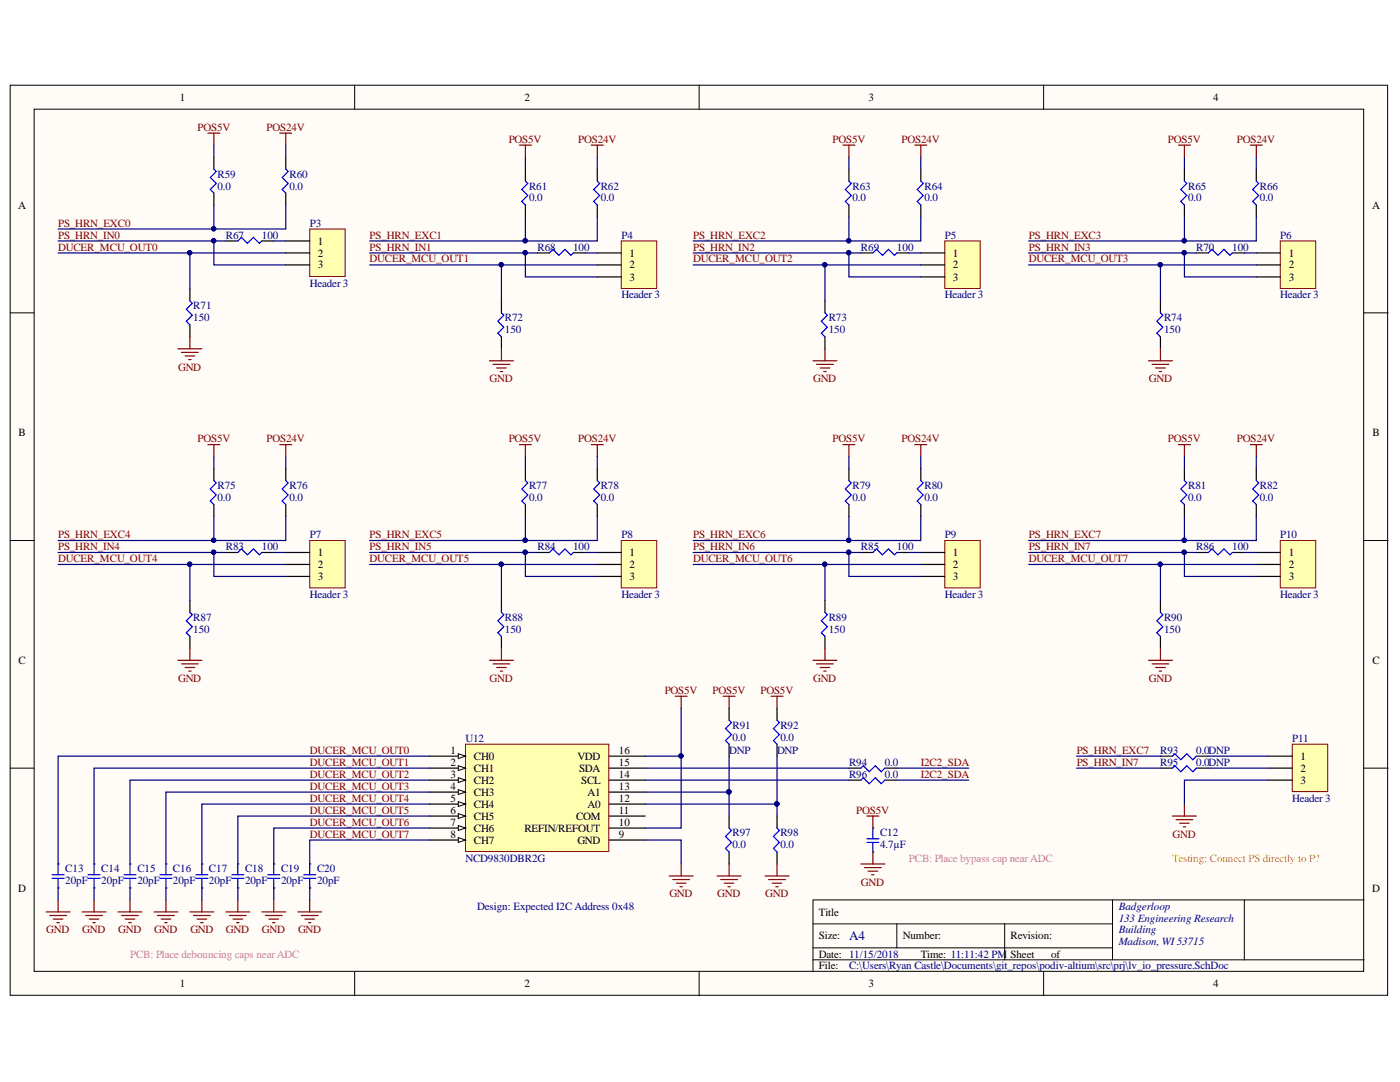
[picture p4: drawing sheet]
<svg xmlns="http://www.w3.org/2000/svg" width="279mm" height="216mm" viewBox="0 0 279 216" stroke-linecap="round" stroke-linejoin="round" font-family="sans-serif">
<g fill="#fffcf8" stroke="#000" stroke-width=".2">
<path d="M2 17h274.9v181.6h-274.9z"/>
<path d="M6.8 21.8h265.3v172h-265.3z"/>
</g>
<g fill="none" stroke="#000" stroke-width=".2">
<path d="M70.8 17v4.8M139.5 17v4.8M208.3 17v4.8M2 62.4h4.8M272.2 62.4h4.8M2 107.8h4.8M272.2 107.8h4.8M2 153.3h4.8M272.2 153.3h4.8M222 179.6v11.9M248.3 179.6h-86.1v14.3M272.2 179.6h-23.9v11.9"/>
<path d="M70.8 193.9v4.8M139.5 193.9v4.8M162.2 184.4h59.8M162.2 191.5h110M162.2 189.1h59.8M179 184.4v4.7M200.5 184.4v7.1M208.3 193.9v4.8"/>
</g>
<path d="M42.7 31.3v2.4M42.7 38.5v2.4" fill="none" stroke="#000" stroke-width=".24"/>
<path d="M42.7 33.7l.5 .5-1.2 1.2 1.2 1.2-1.2 1.2 .7 .7" fill="none" stroke="#00f" stroke-width=".24"/>
<path d="M61.8 45.7h7.1v9.5h-7.1z" fill="#ffffb0" stroke="#800000" stroke-width=".2"/>
<path d="M57 31.3v2.4M57 38.5v2.4M37.9 57.6v2.4M45.1 48.1h2.4M52.2 48.1h2.4M57 48.1h4.8M57 50.5h4.8M57 52.9h4.8M37.9 64.8v2.4" fill="none" stroke="#000" stroke-width=".24"/>
<path d="M41.5 26.6h2.4M42.7 26.6v2.4M55.8 26.6h2.4M57 26.6v2.4M35.5 69.6h4.8M36.2 70.3h3.4M36.9 71h2M37.7 71.8h.4M37.9 67.2v2.4" fill="none" stroke="#800000" stroke-width=".24"/>
<path d="M57 33.7l.5 .5-1.2 1.2 1.2 1.2-1.2 1.2 .7 .7M47.5 48.1l.7-.7 1.2 1.2 1.2-1.2 1.2 1.2 .4-.5M37.9 60l.5 .5-1.2 1.2 1.2 1.2-1.2 1.2 .7 .7" fill="none" stroke="#00f" stroke-width=".24"/>
<path d="M92.9 148.5h28.6v21.4h-28.6z" fill="#ffffb0" stroke="#800000" stroke-width=".2"/>
<path d="M85.7 150.9h7.2" fill="none" stroke="#000" stroke-width=".24"/>
<path d="M91.5 150.4l1.4 .5-1.4 .5z" fill="#fffcf8"/>
<path d="M91.5 150.4l1.4 .5-1.4 .5z" fill="none" stroke="#000" stroke-width=".2"/>
<path d="M85.7 153.3h7.2" fill="none" stroke="#000" stroke-width=".24"/>
<path d="M91.5 152.8l1.4 .5-1.4 .5z" fill="#fffcf8"/>
<path d="M91.5 152.8l1.4 .5-1.4 .5z" fill="none" stroke="#000" stroke-width=".2"/>
<path d="M85.7 155.7h7.2" fill="none" stroke="#000" stroke-width=".24"/>
<path d="M91.5 155.2l1.4 .5-1.4 .4z" fill="#fffcf8"/>
<path d="M91.5 155.2l1.4 .5-1.4 .4z" fill="none" stroke="#000" stroke-width=".2"/>
<path d="M85.7 158.1h7.2" fill="none" stroke="#000" stroke-width=".24"/>
<path d="M91.5 157.6l1.4 .5-1.4 .4z" fill="#fffcf8"/>
<path d="M91.5 157.6l1.4 .5-1.4 .4z" fill="none" stroke="#000" stroke-width=".2"/>
<path d="M85.7 160.4h7.2" fill="none" stroke="#000" stroke-width=".24"/>
<path d="M91.5 160l1.4 .4-1.4 .5z" fill="#fffcf8"/>
<path d="M91.5 160l1.4 .4-1.4 .5z" fill="none" stroke="#000" stroke-width=".2"/>
<path d="M85.7 162.8h7.2" fill="none" stroke="#000" stroke-width=".24"/>
<path d="M91.5 162.4l1.4 .4-1.4 .5z" fill="#fffcf8"/>
<path d="M91.5 162.4l1.4 .4-1.4 .5z" fill="none" stroke="#000" stroke-width=".2"/>
<path d="M85.7 165.2h7.2" fill="none" stroke="#000" stroke-width=".24"/>
<path d="M91.5 164.7l1.4 .5-1.4 .5z" fill="#fffcf8"/>
<path d="M91.5 164.7l1.4 .5-1.4 .5z" fill="none" stroke="#000" stroke-width=".2"/>
<path d="M85.7 167.6h7.2" fill="none" stroke="#000" stroke-width=".24"/>
<path d="M91.5 167.1l1.4 .5-1.4 .5z" fill="#fffcf8"/>
<path d="M91.5 167.1l1.4 .5-1.4 .5z" fill="none" stroke="#000" stroke-width=".2"/>
<path d="M104.9 33.7v2.4M104.9 40.9v2.4M121.6 158.1h7.2M121.6 155.7h7.2M121.6 153.3h7.2M121.6 150.9h7.2M121.6 167.6h7.2M121.6 165.2h7.2M121.6 162.8h7.2M121.6 160.4h7.2" fill="none" stroke="#000" stroke-width=".24"/>
<path d="M104.9 36.1l.4 .5-1.2 1.2 1.2 1.2-1.2 1.2 .8 .7" fill="none" stroke="#00f" stroke-width=".24"/>
<path d="M124 48.1h7.1v9.4h-7.1z" fill="#ffffb0" stroke="#800000" stroke-width=".2"/>
<path d="M119.2 33.7v2.4M169.4 33.7v2.4M107.2 50.5h2.4M114.4 50.5h2.4M119.2 50.5h4.8M119.2 52.9h4.8M119.2 55.3h4.8M119.2 40.9v2.4M169.4 40.9v2.4M100.1 60v2.4M100.1 67.2v2.4" fill="none" stroke="#000" stroke-width=".24"/>
<path d="M103.7 29h2.4M104.9 29v2.3M118 29h2.4M119.2 29v2.3M97.7 72h4.8M98.4 72.7h3.3M99.1 73.4h1.9M99.8 74.1h.5M100.1 69.6v2.4" fill="none" stroke="#800000" stroke-width=".24"/>
<path d="M119.2 36.1l.5 .5-1.2 1.2 1.2 1.2-1.2 1.2 .7 .7M169.4 36.1l.5 .5-1.2 1.2 1.2 1.2-1.2 1.2 .7 .7M109.6 50.5l.8-.7 1.2 1.2 1.1-1.2 1.2 1.2 .5-.5M100.1 62.4l.5 .5-1.2 1.2 1.2 1.2-1.2 1.2 .7 .7" fill="none" stroke="#00f" stroke-width=".24"/>
<path d="M188.5 48.1h7.1v9.4h-7.1z" fill="#ffffb0" stroke="#800000" stroke-width=".2"/>
<path d="M183.8 33.7v2.4M236.4 33.7v2.4M171.8 50.5h2.4M179 50.5h2.4M183.8 50.5h4.7M183.8 52.9h4.7M183.8 55.3h4.7M183.8 40.9v2.4M236.4 40.9v2.4M164.6 60v2.4M164.6 67.2v2.4" fill="none" stroke="#000" stroke-width=".24"/>
<path d="M168.2 29h2.4M169.4 29v2.3M182.6 29h2.4M183.8 29v2.3M162.2 72h4.8M163 72.7h3.3M163.7 73.4h1.9M164.4 74.1h.5M164.6 69.6v2.4" fill="none" stroke="#800000" stroke-width=".24"/>
<path d="M183.8 36.1l.4 .5-1.2 1.2 1.2 1.2-1.2 1.2 .8 .7M236.4 36.1l.5 .5-1.2 1.2 1.2 1.2-1.2 1.2 .7 .7M174.2 50.5l.7-.7 1.2 1.2 1.2-1.2 1.2 1.2 .5-.5M164.6 62.4l.5 .5-1.2 1.2 1.2 1.2-1.2 1.2 .7 .7" fill="none" stroke="#00f" stroke-width=".24"/>
<path d="M255.5 48.1h7.1v9.4h-7.1z" fill="#ffffb0" stroke="#800000" stroke-width=".2"/>
<path d="M250.7 33.7v2.4M238.8 50.5h2.4M245.9 50.5h2.4M250.7 50.5h4.8M250.7 52.9h4.8M250.7 55.3h4.8M250.7 40.9v2.4M231.6 60v2.4M231.6 67.2v2.4M42.7 93.5v2.4M42.7 100.7v2.4" fill="none" stroke="#000" stroke-width=".24"/>
<path d="M235.2 29h2.4M236.4 29v2.3M249.5 29h2.4M250.7 29v2.3M229.2 72h4.8M229.9 72.7h3.4M230.6 73.4h1.9M231.4 74.1h.4M231.6 69.6v2.4" fill="none" stroke="#800000" stroke-width=".24"/>
<path d="M250.7 36.1l.5 .5-1.2 1.2 1.2 1.2-1.2 1.2 .7 .7M241.2 50.5l.7-.7 1.2 1.2 1.2-1.2 1.2 1.2 .4-.5M231.6 62.4l.5 .5-1.2 1.2 1.2 1.2-1.2 1.2 .7 .7M42.7 95.9l.5 .5-1.2 1.2 1.2 1.2-1.2 1.2 .7 .7" fill="none" stroke="#00f" stroke-width=".24"/>
<path d="M61.8 107.8h7.1v9.5h-7.1z" fill="#ffffb0" stroke="#800000" stroke-width=".2"/>
<path d="M57 93.5v2.4M104.9 93.5v2.4M37.9 119.8v2.4M45.1 110.2h2.4M52.2 110.2h2.4M57 110.2h4.8M57 112.6h4.8M57 115h4.8M57 100.7v2.4M104.9 100.7v2.4M37.9 127v2.4" fill="none" stroke="#000" stroke-width=".24"/>
<path d="M41.5 88.7h2.4M42.7 88.7v2.4M55.8 88.7h2.4M57 88.7v2.4M35.5 131.8h4.8M36.2 132.5h3.4M36.9 133.2h2M37.7 133.9h.4M37.9 129.4v2.4" fill="none" stroke="#800000" stroke-width=".24"/>
<path d="M57 95.9l.5 .5-1.2 1.2 1.2 1.2-1.2 1.2 .7 .7M104.9 95.9l.4 .5-1.2 1.2 1.2 1.2-1.2 1.2 .8 .7M47.5 110.2l.7-.7 1.2 1.2 1.2-1.2 1.2 1.2 .4-.5M37.9 122.2l.5 .5-1.2 1.2 1.2 1.2-1.2 1.2 .7 .7" fill="none" stroke="#00f" stroke-width=".24"/>
<path d="M124 107.8h7.1v9.5h-7.1z" fill="#ffffb0" stroke="#800000" stroke-width=".2"/>
<path d="M119.2 93.5v2.4M169.4 93.5v2.4M100.1 119.8v2.4M107.2 110.2h2.4M114.4 110.2h2.4M119.2 110.2h4.8M119.2 112.6h4.8M119.2 115h4.8M119.2 100.7v2.4M169.4 100.7v2.4M100.1 127v2.4" fill="none" stroke="#000" stroke-width=".24"/>
<path d="M103.7 88.7h2.4M104.9 88.7v2.4M118 88.7h2.4M119.2 88.7v2.4M97.7 131.8h4.8M98.4 132.5h3.3M99.1 133.2h1.9M99.8 133.9h.5M100.1 129.4v2.4" fill="none" stroke="#800000" stroke-width=".24"/>
<path d="M119.2 95.9l.5 .5-1.2 1.2 1.2 1.2-1.2 1.2 .7 .7M169.4 95.9l.5 .5-1.2 1.2 1.2 1.2-1.2 1.2 .7 .7M109.6 110.2l.8-.7 1.2 1.2 1.1-1.2 1.2 1.2 .5-.5M100.1 122.2l.5 .5-1.2 1.2 1.2 1.2-1.2 1.2 .7 .7" fill="none" stroke="#00f" stroke-width=".24"/>
<path d="M188.5 107.8h7.1v9.5h-7.1z" fill="#ffffb0" stroke="#800000" stroke-width=".2"/>
<path d="M183.8 93.5v2.4M236.4 93.5v2.4M164.6 119.8v2.4M171.8 110.2h2.4M179 110.2h2.4M183.8 110.2h4.7M183.8 112.6h4.7M183.8 115h4.7M183.8 100.7v2.4M236.4 100.7v2.4M164.6 127v2.4" fill="none" stroke="#000" stroke-width=".24"/>
<path d="M168.2 88.7h2.4M169.4 88.7v2.4M182.6 88.7h2.4M183.8 88.7v2.4M162.2 131.8h4.8M163 132.5h3.3M163.7 133.2h1.9M164.4 133.9h.5M164.6 129.4v2.4" fill="none" stroke="#800000" stroke-width=".24"/>
<path d="M183.8 95.9l.4 .5-1.2 1.2 1.2 1.2-1.2 1.2 .8 .7M236.4 95.9l.5 .5-1.2 1.2 1.2 1.2-1.2 1.2 .7 .7M174.2 110.2l.7-.7 1.2 1.2 1.2-1.2 1.2 1.2 .5-.5M164.6 122.2l.5 .5-1.2 1.2 1.2 1.2-1.2 1.2 .7 .7" fill="none" stroke="#00f" stroke-width=".24"/>
<path d="M255.5 107.8h7.1v9.5h-7.1z" fill="#ffffb0" stroke="#800000" stroke-width=".2"/>
<g fill="none" stroke="#000" stroke-width=".24">
<path d="M250.7 93.5v2.4M231.6 119.8v2.4M238.8 110.2h2.4M245.9 110.2h2.4M250.7 110.2h4.8M250.7 112.6h4.8M250.7 115h4.8M250.7 100.7v2.4M231.6 127v2.4M145.5 141.3v2.4M145.5 148.5v2.4M155.1 141.3v2.4"/>
<path d="M155.1 148.5v2.4M169.4 153.3h2.4M169.4 155.7h2.4M176.6 153.3h2.4M176.6 155.7h2.4M11.6 172.4h.1M11.6 177.2h.1M18.8 172.4h.1M18.8 177.2h.1M25.9 172.4h.1M25.9 177.2h.1M33.1 172.4h.1"/>
<path d="M33.1 177.2h.1M40.3 172.4h.1M40.3 177.2h.1M47.5 172.4h.1M47.5 177.2h.1M54.6 172.4h.1M54.6 177.2h.1M61.8 172.4h.1M61.8 177.2h.1M145.5 162.8v2.4M145.5 170v2.4M155.1 162.8v2.4"/>
<path d="M155.1 170v2.4M174.2 165.2h.1M174.2 170h.1"/>
</g>
<g fill="none" stroke="#800000" stroke-width=".24">
<path d="M235.2 88.7h2.4M236.4 88.7v2.4M249.5 88.7h2.4M250.7 88.7v2.4M134.7 138.9h2.4M135.9 138.9v2.4M144.3 138.9h2.4M145.5 138.9v2.4M153.9 138.9h2.4M155.1 138.9v2.4M229.2 131.8h4.8M229.9 132.5h3.4"/>
<path d="M230.6 133.2h1.9M231.4 133.9h.4M231.6 129.4v2.4M11.6 179.6v2.4M18.8 179.6v2.4M25.9 179.6v2.4M33.1 179.6v2.4M40.3 179.6v2.4M47.5 179.6v2.4M54.6 179.6v2.4M61.8 179.6v2.4M133.5 174.8h4.8"/>
<path d="M134.3 175.5h3.3M135 176.2h1.9M135.7 176.9h.5M135.9 172.4v2.4M143.1 174.8h4.8M143.8 175.5h3.4M144.5 176.2h2M145.3 176.9h.4M145.5 172.4v2.4M152.7 174.8h4.8M153.4 175.5h3.3M154.1 176.2h1.9"/>
<path d="M154.8 176.9h.5M155.1 172.4v2.4M171.8 172.4h4.8M172.5 173.1h3.4M173 162.8h2.4M173.2 173.8h2M174 174.5h.4M174.2 162.8v2.4M174.2 170v2.4M9.2 182h4.8M9.9 182.7h3.4M10.6 183.4h2"/>
<path d="M11.4 184.1h.4M16.4 182h4.8M17.1 182.7h3.3M17.8 183.4h1.9M18.5 184.1h.5M23.6 182h4.7M24.3 182.7h3.3M25 183.4h1.9M25.7 184.1h.5M30.7 182h4.8M31.4 182.7h3.4M32.2 183.4h1.9"/>
<path d="M32.9 184.1h.5M37.9 182h4.8M38.6 182.7h3.4M39.3 183.4h1.9M40.1 184.1h.4M45.1 182h4.8M45.8 182.7h3.3M46.5 183.4h1.9M47.2 184.1h.5M52.2 182h4.8M53 182.7h3.3M53.7 183.4h1.9"/>
<path d="M54.4 184.1h.5M59.4 182h4.8M60.1 182.7h3.4M60.9 183.4h1.9M61.6 184.1h.5"/>
</g>
<g fill="none" stroke="#00f" stroke-width=".24">
<path d="M250.7 95.9l.5 .5-1.2 1.2 1.2 1.2-1.2 1.2 .7 .7M241.2 110.2l.7-.7 1.2 1.2 1.2-1.2 1.2 1.2 .4-.5M231.6 122.2l.5 .5-1.2 1.2 1.2 1.2-1.2 1.2 .7 .7M145.5 143.7l.5 .5-1.2 1.2 1.2 1.2-1.2 1.2 .7 .7M155.1 143.7l.4 .5-1.1 1.2 1.1 1.2-1.1 1.2 .7 .7M171.8 153.3l.5-.5 1.2 1.2 1.2-1.2 1.2 1.2 .7-.7M171.8 155.7l.5-.5 1.2 1.2 1.2-1.2 1.2 1.2 .7-.7M10.4 175.3h2.4M10.4 174.5h2.4M11.6 172.4v2.1M11.6 175.3v1.9M17.6 175.3h2.4"/>
<path d="M17.6 174.5h2.4M18.8 172.4v2.1M18.8 175.3v1.9M24.7 175.3h2.4M24.7 174.5h2.4M25.9 172.4v2.1M25.9 175.3v1.9M31.9 175.3h2.4M31.9 174.5h2.4M33.1 172.4v2.1M33.1 175.3v1.9M39.1 175.3h2.4"/>
<path d="M39.1 174.5h2.4M40.3 172.4v2.1M40.3 175.3v1.9M46.3 175.3h2.4M46.3 174.5h2.4M47.5 172.4v2.1M47.5 175.3v1.9M53.4 175.3h2.4M53.4 174.5h2.4M54.6 172.4v2.1M54.6 175.3v1.9M60.6 175.3h2.4"/>
<path d="M60.6 174.5h2.4M61.8 172.4v2.1M61.8 175.3v1.9M145.5 165.2l.5 .5-1.2 1.2 1.2 1.2-1.2 1.2 .7 .7M155.1 165.2l.4 .5-1.1 1.2 1.1 1.2-1.1 1.2 .7 .7M173 168.1h2.4M173 167.4h2.4M174.2 165.2v2.2M174.2 168.1v1.9"/>
</g>
<path d="M257.9 148.5h7.1v9.5h-7.1z" fill="#ffffb0" stroke="#800000" stroke-width=".2"/>
<path d="M231.6 150.9h2.4M231.6 153.3h2.4M238.8 150.9h2.4M238.8 153.3h2.4M253.1 150.9h4.8M253.1 153.3h4.8M253.1 155.7h4.8" fill="none" stroke="#000" stroke-width=".24"/>
<path d="M234 162.8h4.8M234.7 163.6h3.3M235.4 164.3h1.9M236.1 165h.5M236.4 160.4v2.4" fill="none" stroke="#800000" stroke-width=".24"/>
<path d="M234 150.9l.5-.5 1.2 1.2 1.2-1.2 1.1 1.2 .8-.7M234 153.3l.5-.5 1.2 1.2 1.2-1.2 1.1 1.2 .8-.7" fill="none" stroke="#00f" stroke-width=".24"/>
<g fill="none" stroke="#000080" stroke-width=".24">
<path d="M42.7 29v2.3M57 29v2.3M104.9 31.3v2.4M119.2 31.3v2.4M169.4 31.3v2.4M183.8 31.3v2.4M236.4 31.3v2.4M250.7 31.3v2.4M11.6 48.1h31.1M11.6 50.5h26.3M42.7 40.9v4.8M45.1 48.1h-2.4v4.8h14.3"/>
<path d="M54.6 48.1h2.4M57 50.5h-19.1v7.1M57 40.9v4.8h-45.4M73.8 50.5h31.1M73.8 52.9h26.3M104.9 43.3v4.8M107.2 50.5h-2.3v4.8h14.3M116.8 50.5h2.4M119.2 52.9h-19.1v7.1M119.2 43.3v4.8h-45.4M138.3 50.5h31.1M138.3 52.9h26.3"/>
<path d="M169.4 43.3v4.8M171.8 50.5h-2.4v4.8h14.4M181.4 50.5h2.4M183.8 52.9h-19.2v7.1M183.8 43.3v4.8h-45.5M205.3 50.5h31.1M205.3 52.9h26.3M236.4 43.3v4.8M238.8 50.5h-2.4v4.8h14.3M248.3 50.5h2.4M250.7 52.9h-19.1v7.1M250.7 43.3v4.8h-45.4"/>
<path d="M42.7 91.1v2.4M57 91.1v2.4M104.9 91.1v2.4M119.2 91.1v2.4M169.4 91.1v2.4M183.8 91.1v2.4M236.4 91.1v2.4M250.7 91.1v2.4M11.6 110.2h31.1M11.6 112.6h26.3M42.7 103.1v4.7M45.1 110.2h-2.4v4.8h14.3"/>
<path d="M54.6 110.2h2.4M57 112.6h-19.1v7.2M57 103.1v4.7h-45.4M73.8 110.2h31.1M73.8 112.6h26.3M104.9 103.1v4.7M107.2 110.2h-2.3v4.8h14.3M116.8 110.2h2.4M119.2 112.6h-19.1v7.2M119.2 103.1v4.7h-45.4M138.3 110.2h31.1M138.3 112.6h26.3"/>
<path d="M169.4 103.1v4.7M171.8 110.2h-2.4v4.8h14.4M181.4 110.2h2.4M183.8 112.6h-19.2v7.2M183.8 103.1v4.7h-45.5M205.3 110.2h31.1M205.3 112.6h26.3M236.4 103.1v4.7M238.8 110.2h-2.4v4.8h14.3M248.3 110.2h2.4M250.7 112.6h-19.1v7.2M250.7 103.1v4.7h-45.4"/>
<path d="M85.7 158.1h-52.6v14.3M85.7 155.7h-59.8v16.7M85.7 153.3h-66.9v19.1M85.7 150.9h-74.1v21.5M128.8 155.7h40.6M128.8 153.3h40.6M128.8 158.1h16.7M135.9 141.3v9.6h-7.1M135.9 150.9v14.3h-7.1M145.5 150.9v11.9M155.1 150.9v11.9M179 155.7h14.3"/>
<path d="M179 153.3h14.3M214.9 153.3h16.7M214.9 150.9h16.7M241.2 153.3h11.9M241.2 150.9h11.9M253.1 155.7h-16.7v4.7M11.6 177.2v2.4M18.8 177.2v2.4M25.9 177.2v2.4M33.1 177.2v2.4M40.3 177.2v2.4M47.5 177.2v2.4"/>
<path d="M54.6 177.2v2.4M61.8 177.2v2.4M85.7 167.6h-23.9v4.8M85.7 165.2h-31.1v7.2M85.7 162.8h-38.2v9.6M85.7 160.4h-45.4v12M128.8 167.6h7.1v4.8M128.8 160.4h26.3"/>
</g>
<g fill="#000080" stroke="#000080" stroke-width=".2">
<circle cx="37.9" cy="50.4" r=".43"/>
<circle cx="42.6" cy="48" r=".43"/>
<circle cx="42.6" cy="45.6" r=".43"/>
<circle cx="100" cy="52.8" r=".43"/>
<circle cx="104.8" cy="50.4" r=".43"/>
<circle cx="104.8" cy="48" r=".43"/>
<circle cx="164.6" cy="52.8" r=".43"/>
<circle cx="169.4" cy="50.4" r=".43"/>
<circle cx="169.4" cy="48" r=".43"/>
<circle cx="231.5" cy="52.8" r=".43"/>
<circle cx="236.3" cy="50.4" r=".43"/>
<circle cx="236.3" cy="48" r=".43"/>
<circle cx="37.9" cy="112.6" r=".43"/>
<circle cx="42.6" cy="110.2" r=".43"/>
<circle cx="42.6" cy="107.8" r=".43"/>
<circle cx="100" cy="112.6" r=".43"/>
<circle cx="104.8" cy="110.2" r=".43"/>
<circle cx="104.8" cy="107.8" r=".43"/>
<circle cx="164.6" cy="112.6" r=".43"/>
<circle cx="169.4" cy="110.2" r=".43"/>
<circle cx="169.4" cy="107.8" r=".43"/>
<circle cx="231.5" cy="112.6" r=".43"/>
<circle cx="236.3" cy="110.2" r=".43"/>
<circle cx="236.3" cy="107.8" r=".43"/>
<circle cx="135.9" cy="150.8" r=".43"/>
<circle cx="155" cy="160.4" r=".43"/>
<circle cx="145.5" cy="158" r=".43"/>
</g>
<text font-size="2.6" fill="#000080" x="169.5" y="187.6">A4</text>
<g font-size="2.2">
<text x="35.9" y="20.1">1</text>
<text x="104.7" y="20.1">2</text>
<text x="173.3" y="20.1">3</text>
<text x="242.1" y="20.1">4</text>
<text x="3.6" y="41.6">A</text>
<text x="273.9" y="41.6">A</text>
<text x="63.4" y="48.8">1</text>
<text x="63.4" y="51.2">2</text>
<text x="63.4" y="53.6">3</text>
<text x="125.6" y="51.2">1</text>
<text x="125.6" y="53.6">2</text>
<text x="190.2" y="51.2">1</text>
<text x="190.2" y="53.6">2</text>
<text x="257.2" y="51.2">1</text>
<text x="257.2" y="53.6">2</text>
<text x="125.6" y="56">3</text>
<text x="190.2" y="56">3</text>
<text x="257.2" y="56">3</text>
<text x="3.7" y="87">B</text>
<text x="273.9" y="87">B</text>
<text x="63.4" y="111">1</text>
<text x="63.4" y="113.4">2</text>
<text x="125.6" y="111">1</text>
<text x="125.6" y="113.4">2</text>
<text x="190.2" y="111">1</text>
<text x="190.2" y="113.4">2</text>
<text x="257.2" y="111">1</text>
<text x="257.2" y="113.4">2</text>
<text x="63.4" y="115.7">3</text>
<text x="125.6" y="115.7">3</text>
<text x="190.2" y="115.7">3</text>
<text x="257.2" y="115.7">3</text>
<text x="3.7" y="132.5">C</text>
<text x="273.9" y="132.5">C</text>
<text x="89.9" y="150.4">1</text>
<text x="89.9" y="152.8">2</text>
<text x="89.9" y="155.2">3</text>
<text x="94.6" y="151.6">CH0</text>
<text x="94.6" y="154">CH1</text>
<text x="115.2" y="151.6">VDD</text>
<text x="115.6" y="154">SDA</text>
<text x="123.5" y="155.2">14</text>
<text x="123.5" y="152.8">15</text>
<text x="123.5" y="150.4">16</text>
<text x="259.6" y="151.6">1</text>
<text x="259.6" y="154">2</text>
<text x="89.9" y="157.6">4</text>
<text x="89.9" y="160">5</text>
<text x="94.6" y="156.4">CH2</text>
<text x="94.6" y="158.8">CH3</text>
<text x="94.6" y="161.1">CH4</text>
<text x="116" y="156.4">SCL</text>
<text x="117.3" y="161.1">A0</text>
<text x="117.3" y="158.8">A1</text>
<text x="123.5" y="160">12</text>
<text x="123.5" y="157.6">13</text>
<text x="259.6" y="156.4">3</text>
<text x="89.9" y="162.4">6</text>
<text x="89.9" y="164.8">7</text>
<text x="89.9" y="167.1">8</text>
<text x="94.6" y="163.6">CH5</text>
<text x="94.6" y="166">CH6</text>
<text x="104.7" y="166">REFIN/REFOUT</text>
<text x="115" y="163.6">COM</text>
<text x="123.5" y="167.1">9</text>
<text x="123.5" y="164.8">10</text>
<text x="123.5" y="162.4">11</text>
<text x="94.6" y="168.3">CH7</text>
<text x="115.2" y="168.3">GND</text>
<text x="3.6" y="177.9">D</text>
<text x="273.9" y="177.9">D</text>
<text x="163.4" y="182.7">Title</text>
<text x="163.4" y="187.4">Size:</text>
<text x="163.4" y="191.1">Date: 11/15/2018</text>
<text x="180.2" y="187.4">Number:</text>
<text x="183.8" y="191.1">Time: 11:11:42 PM</text>
<text x="201.7" y="187.4">Revision:</text>
<text x="201.7" y="191.1">Sheet</text>
<text x="209.8" y="191.1">of</text>
<text x="35.9" y="197">1</text>
<text x="104.7" y="197">2</text>
<text x="163.4" y="193.5">File:</text>
<text x="173.3" y="197">3</text>
<text x="242.1" y="197">4</text>
</g>
<g font-size="2.2" fill="#800000">
<text x="39.4" y="26.1">POS5V</text>
<text x="53.2" y="26.1">POS24V</text>
<text x="101.5" y="28.5">POS5V</text>
<text x="115.4" y="28.5">POS24V</text>
<text x="166.2" y="28.5">POS5V</text>
<text x="179.9" y="28.5">POS24V</text>
<text x="233.1" y="28.5">POS5V</text>
<text x="246.9" y="28.5">POS24V</text>
<text x="11.6" y="47.6">PS_HRN_IN0</text>
<text x="11.6" y="45.3">PS_HRN_EXC0</text>
<text x="73.8" y="47.6">PS_HRN_EXC1</text>
<text x="138.3" y="47.6">PS_HRN_EXC2</text>
<text x="205.3" y="47.6">PS_HRN_EXC3</text>
<text x="11.6" y="50">DUCER_MCU_OUT0</text>
<text x="73.8" y="50">PS_HRN_IN1</text>
<text x="73.8" y="52.4">DUCER_MCU_OUT1</text>
<text x="138.3" y="50">PS_HRN_IN2</text>
<text x="138.3" y="52.4">DUCER_MCU_OUT2</text>
<text x="205.3" y="50">PS_HRN_IN3</text>
<text x="205.3" y="52.4">DUCER_MCU_OUT3</text>
<text x="35.5" y="73.9">GND</text>
<text x="97.7" y="76.3">GND</text>
<text x="162.3" y="76.3">GND</text>
<text x="229.3" y="76.3">GND</text>
<text x="39.4" y="88.2">POS5V</text>
<text x="53.2" y="88.2">POS24V</text>
<text x="101.5" y="88.2">POS5V</text>
<text x="115.4" y="88.2">POS24V</text>
<text x="166.2" y="88.2">POS5V</text>
<text x="179.9" y="88.2">POS24V</text>
<text x="233.1" y="88.2">POS5V</text>
<text x="246.9" y="88.2">POS24V</text>
<text x="11.6" y="107.3">PS_HRN_EXC4</text>
<text x="73.8" y="107.3">PS_HRN_EXC5</text>
<text x="138.3" y="107.3">PS_HRN_EXC6</text>
<text x="205.3" y="107.3">PS_HRN_EXC7</text>
<text x="11.6" y="109.8">PS_HRN_IN4</text>
<text x="11.6" y="112.2">DUCER_MCU_OUT4</text>
<text x="73.8" y="109.8">PS_HRN_IN5</text>
<text x="73.8" y="112.2">DUCER_MCU_OUT5</text>
<text x="138.3" y="109.8">PS_HRN_IN6</text>
<text x="138.3" y="112.2">DUCER_MCU_OUT6</text>
<text x="205.3" y="109.8">PS_HRN_IN7</text>
<text x="205.3" y="112.2">DUCER_MCU_OUT7</text>
<text x="35.5" y="136.1">GND</text>
<text x="97.7" y="136.1">GND</text>
<text x="162.3" y="136.1">GND</text>
<text x="229.3" y="136.1">GND</text>
<text x="132.7" y="138.5">POS5V</text>
<text x="142.2" y="138.5">POS5V</text>
<text x="151.8" y="138.5">POS5V</text>
<text x="61.8" y="150.4">DUCER_MCU_OUT0</text>
<text x="61.8" y="152.8">DUCER_MCU_OUT1</text>
<text x="61.8" y="155.2">DUCER_MCU_OUT2</text>
<text x="183.8" y="152.8">I2C2_SDA</text>
<text x="183.8" y="155.2">I2C2_SDA</text>
<text x="214.9" y="150.4">PS_HRN_EXC7</text>
<text x="214.9" y="152.8">PS_HRN_IN7</text>
<text x="61.8" y="157.6">DUCER_MCU_OUT3</text>
<text x="61.8" y="160">DUCER_MCU_OUT4</text>
<text x="61.8" y="162.4">DUCER_MCU_OUT5</text>
<text x="61.8" y="164.8">DUCER_MCU_OUT6</text>
<text x="61.8" y="167.1">DUCER_MCU_OUT7</text>
<text x="170.9" y="162.4">POS5V</text>
<text x="234" y="167.1">GND</text>
<text x="133.6" y="179.1">GND</text>
<text x="143.1" y="179.1">GND</text>
<text x="152.7" y="179.1">GND</text>
<text x="171.8" y="176.7">GND</text>
<text x="9.2" y="186.3">GND</text>
<text x="16.4" y="186.3">GND</text>
<text x="23.6" y="186.3">GND</text>
<text x="30.8" y="186.3">GND</text>
<text x="38" y="186.3">GND</text>
<text x="45.1" y="186.3">GND</text>
<text x="52.3" y="186.3">GND</text>
<text x="59.5" y="186.3">GND</text>
</g>
<g font-size="2.2" fill="#000080">
<text x="43.4" y="35.4">R59</text>
<text x="57.8" y="35.4">R60</text>
<text x="43.4" y="37.8">0.0</text>
<text x="57.8" y="37.8">0.0</text>
<text x="105.6" y="37.8">R61</text>
<text x="105.6" y="40.2">0.0</text>
<text x="119.9" y="37.8">R62</text>
<text x="119.9" y="40.2">0.0</text>
<text x="170.1" y="37.8">R63</text>
<text x="170.1" y="40.2">0.0</text>
<text x="184.5" y="37.8">R64</text>
<text x="184.5" y="40.2">0.0</text>
<text x="237.1" y="37.8">R65</text>
<text x="237.1" y="40.2">0.0</text>
<text x="251.4" y="37.8">R66</text>
<text x="251.4" y="40.2">0.0</text>
<text x="45.1" y="47.6">R67</text>
<text x="52.3" y="47.6">100</text>
<text x="61.8" y="45.3">P3</text>
<text x="124" y="47.6">P4</text>
<text x="188.6" y="47.6">P5</text>
<text x="255.5" y="47.6">P6</text>
<text x="107.3" y="50">R68</text>
<text x="114.4" y="50">100</text>
<text x="171.8" y="50">R69</text>
<text x="179" y="50">100</text>
<text x="238.7" y="50">R70</text>
<text x="245.9" y="50">100</text>
<text x="61.8" y="57.2">Header 3</text>
<text x="124" y="59.6">Header 3</text>
<text x="188.6" y="59.6">Header 3</text>
<text x="255.5" y="59.6">Header 3</text>
<text x="38.6" y="61.8">R71</text>
<text x="38.6" y="64.1">150</text>
<text x="100.8" y="64.1">R72</text>
<text x="165.4" y="64.1">R73</text>
<text x="232.3" y="64.1">R74</text>
<text x="100.8" y="66.5">150</text>
<text x="165.4" y="66.5">150</text>
<text x="232.3" y="66.5">150</text>
<text x="43.4" y="97.6">R75</text>
<text x="43.4" y="100">0.0</text>
<text x="57.8" y="97.6">R76</text>
<text x="57.8" y="100">0.0</text>
<text x="105.6" y="97.6">R77</text>
<text x="105.6" y="100">0.0</text>
<text x="119.9" y="97.6">R78</text>
<text x="119.9" y="100">0.0</text>
<text x="170.1" y="97.6">R79</text>
<text x="170.1" y="100">0.0</text>
<text x="184.5" y="97.6">R80</text>
<text x="184.5" y="100">0.0</text>
<text x="237.1" y="97.6">R81</text>
<text x="237.1" y="100">0.0</text>
<text x="251.4" y="97.6">R82</text>
<text x="251.4" y="100">0.0</text>
<text x="61.8" y="107.3">P7</text>
<text x="124" y="107.3">P8</text>
<text x="188.6" y="107.3">P9</text>
<text x="255.5" y="107.3">P10</text>
<text x="45.1" y="109.8">R83</text>
<text x="52.3" y="109.8">100</text>
<text x="107.3" y="109.8">R84</text>
<text x="114.4" y="109.8">100</text>
<text x="171.8" y="109.8">R85</text>
<text x="179" y="109.8">100</text>
<text x="238.7" y="109.8">R86</text>
<text x="245.9" y="109.8">100</text>
<text x="61.8" y="119.4">Header 3</text>
<text x="124" y="119.4">Header 3</text>
<text x="188.6" y="119.4">Header 3</text>
<text x="255.5" y="119.4">Header 3</text>
<text x="38.6" y="123.8">R87</text>
<text x="100.8" y="123.8">R88</text>
<text x="165.4" y="123.8">R89</text>
<text x="232.3" y="123.8">R90</text>
<text x="38.6" y="126.3">150</text>
<text x="100.8" y="126.3">150</text>
<text x="165.4" y="126.3">150</text>
<text x="232.3" y="126.3">150</text>
<text x="92.9" y="148">U12</text>
<text x="146.2" y="145.4">R91</text>
<text x="146.2" y="147.8">0.0</text>
<text x="155.7" y="145.4">R92</text>
<text x="155.7" y="147.8">0.0</text>
<text x="257.9" y="148">P11</text>
<text x="145.5" y="150.4">DNP</text>
<text x="155.1" y="150.4">DNP</text>
<text x="169.5" y="152.8">R94</text>
<text x="169.5" y="155.2">R96</text>
<text x="176.6" y="152.8">0.0</text>
<text x="176.6" y="155.2">0.0</text>
<text x="231.6" y="150.4">R93</text>
<text x="231.6" y="152.8">R95</text>
<text x="238.7" y="150.4">0.0DNP</text>
<text x="238.7" y="152.8">0.0DNP</text>
<text x="257.9" y="160">Header 3</text>
<text x="146.2" y="166.9">R97</text>
<text x="155.7" y="166.9">R98</text>
<text x="175.6" y="166.9">C12</text>
<text x="92.9" y="172">NCD9830DBR2G</text>
<text x="146.2" y="169.3">0.0</text>
<text x="155.7" y="169.3">0.0</text>
<text x="175.6" y="169.3">4.7µF</text>
<text x="13" y="174.1">C13</text>
<text x="13" y="176.5">20pF</text>
<text x="20.2" y="174.1">C14</text>
<text x="20.2" y="176.5">20pF</text>
<text x="27.4" y="174.1">C15</text>
<text x="27.4" y="176.5">20pF</text>
<text x="34.5" y="174.1">C16</text>
<text x="34.5" y="176.5">20pF</text>
<text x="41.7" y="174.1">C17</text>
<text x="41.7" y="176.5">20pF</text>
<text x="48.9" y="174.1">C18</text>
<text x="48.9" y="176.5">20pF</text>
<text x="56.1" y="174.1">C19</text>
<text x="56.1" y="176.5">20pF</text>
<text x="63.3" y="174.1">C20</text>
<text x="63.3" y="176.5">20pF</text>
<text x="95.3" y="181.5">Design: Expected I2C Address 0x48</text>
<text x="223.3" y="181.5">Badgerloop</text>
<text x="223.3" y="183.9">133 Engineering Research</text>
<text x="223.3" y="186.3">Building</text>
<text x="223.3" y="188.6">Madison, WI53715</text>
<text x="169.5" y="193.5">C:\Users\Ryan Castle\Documents\git_repos\podiv-altium\src\prj\lv_io_pressure.SchDoc</text>
</g>
<g font-size="2.2" fill="#f0f">
<text x="181.4" y="172">PCB: Place bypass cap nearADC</text>
<text x="26" y="191.1">PCB: Place debouncing caps nearADC</text>
</g>
<text font-size="2.2" fill="#f90" x="234" y="172">Testing: Connect PS directly to P?</text>
</svg>
